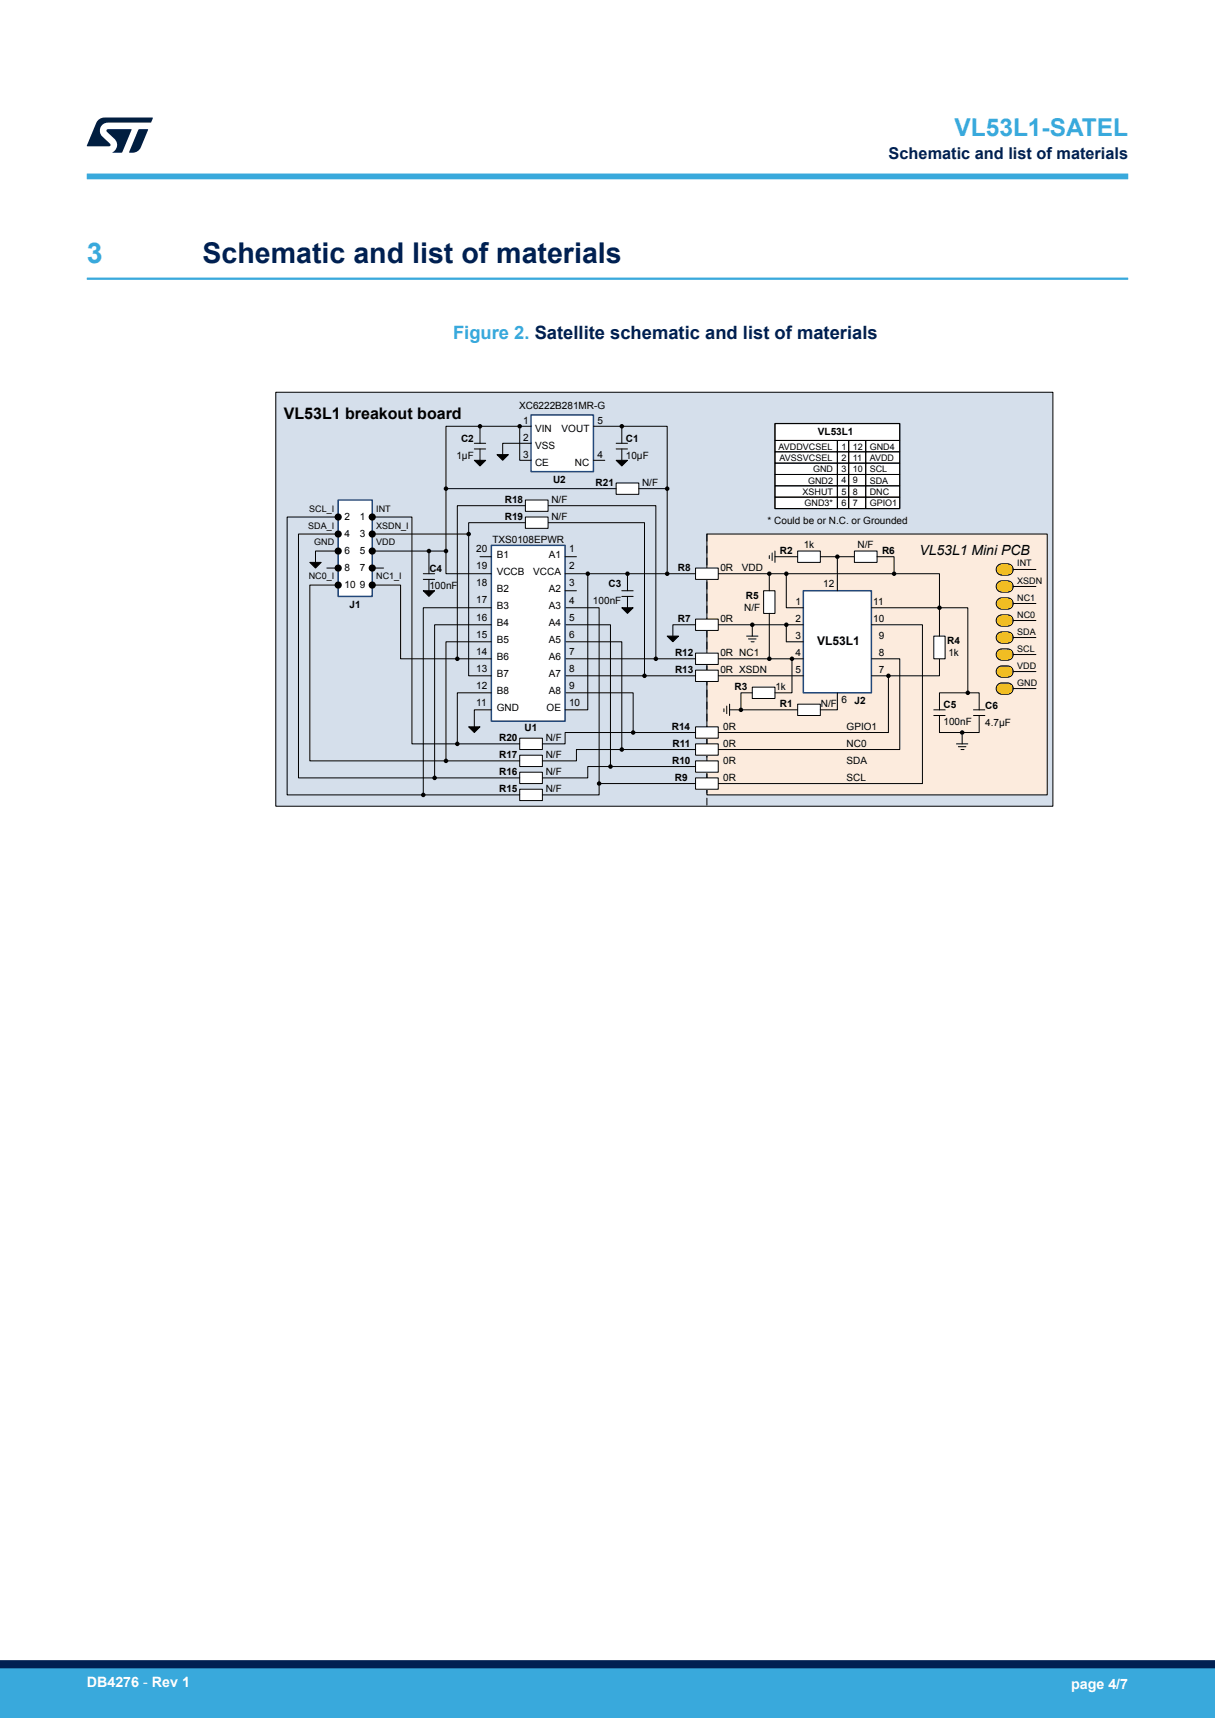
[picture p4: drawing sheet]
<svg xmlns="http://www.w3.org/2000/svg" width="210mm" height="297mm" viewBox="0 0 210 297" stroke-linecap="round" stroke-linejoin="round" font-family="sans-serif">
<path d="M15 48.2h180" fill="none" stroke="#39a9dc" stroke-width=".4"/>
<path d="M47.7 67.8h134.3v71.6h-134.3z" fill-rule="evenodd" fill="#d5dfeb"/>
<path d="M47.7 67.8h134.3v71.6h-134.3z" fill="none" stroke="#000" stroke-width=".17"/>
<path d="M133.9 73.2h21.6v14.7h-21.6z" fill-rule="evenodd" fill="#fff"/>
<path d="M133.9 73.2h21.6v14.7h-21.6z" fill="none" stroke="#000" stroke-width=".17"/>
<path d="M122.2 92.3h58.8v45.1h-58.8z" fill-rule="evenodd" fill="#fcebdd"/>
<path d="M122.2 92.3h58.8v45.1h-58.8z" fill="none" stroke="#000" stroke-width=".17"/>
<path d="M138.8 102.1h11.8v17.7h-11.8z" fill-rule="evenodd" fill="#fff"/>
<path d="M138.8 102.1h11.8v17.7h-11.8z" fill="none" stroke="#1f477d" stroke-width=".26"/>
<path d="M124.1 113.9h14.7M124.1 116.8h14.7M135.9 108h2.9M135.9 110.9h2.9M138.8 105.1h-2.9v-5.9h26.5v5.9" fill="none" stroke="#000" stroke-width=".17"/>
<path d="M137.9 121.7h3.9v2h-3.9z" fill-rule="evenodd" fill="#fff"/>
<path d="M144.7 119.8v2.9h-2.9M150.6 116.8h3v9.8h-29.5M150.6 113.9h4.9v15.7h-31.4M150.6 108h8.8v27.5h-35.3M150.6 105.1h16.7v14.7h-4.9v2.9M162.4 113.9v2.9h-8.8M126.1 122.7h11.8M137.9 121.7h3.9v2h-3.9z" fill="none" stroke="#000" stroke-width=".17"/>
<circle cx="153.6" cy="116.8" r=".39" fill="#000"/>
<path d="M161.4 110h2v3.9h-2z" fill-rule="evenodd" fill="#fff"/>
<path d="M141.8 96.2h5.9M144.7 96.6v5.5M161.4 110h2v3.9h-2zM162.4 105.5v4.5M167.3 119.8h1.9v2.9M161.4 122.7h2M161.4 123.7h2M162.4 123.7v2.9h6.8v-2.9M166.3 127v1.6M168.3 122.7h1.9M168.3 123.7h1.9" fill="none" stroke="#000" stroke-width=".17"/>
<g fill="#000">
<circle cx="144.7" cy="96.2" r=".39"/>
<circle cx="162.4" cy="105.1" r=".39"/>
<circle cx="167.3" cy="119.8" r=".39"/>
<circle cx="166.3" cy="126.6" r=".39"/>
</g>
<path d="M147.7 95.3h3.9v1.9h-3.9z" fill-rule="evenodd" fill="#fff"/>
<path d="M147.7 95.3h3.9v1.9h-3.9z" fill="none" stroke="#000" stroke-width=".17"/>
<path d="M137.9 95.3h3.9v1.9h-3.9z" fill-rule="evenodd" fill="#fff"/>
<path d="M124.1 99.2h11.4M133.9 96.2h4M137.9 95.3h3.9v1.9h-3.9zM151.6 96.2h2.9v2.6M135.9 108v2.9" fill="none" stroke="#000" stroke-width=".17"/>
<g fill="#000">
<circle cx="135.9" cy="99.2" r=".39"/>
<circle cx="154.5" cy="99.2" r=".39"/>
</g>
<path d="M130 118.8h3.9v2h-3.9z" fill-rule="evenodd" fill="#fff"/>
<path d="M124.1 108h11.4M130 118.8h3.9v2h-3.9zM130 119.8h-1.9v2.5M136.9 113.9v5.9h-3" fill="none" stroke="#000" stroke-width=".17"/>
<g fill="#000">
<circle cx="135.9" cy="108" r=".39"/>
<circle cx="136.9" cy="113.9" r=".39"/>
<circle cx="128.1" cy="122.7" r=".39"/>
</g>
<path d="M132 102.1h1.9v3.9h-1.9z" fill-rule="evenodd" fill="#fff"/>
<g fill="none" stroke="#000" stroke-width=".17">
<path d="M133 96v.6M133 99.6v2.5M133.5 95.6v1.3M133.9 95.3v1.9M129 110h2M129.4 110.5h1.3M129.8 110.9h.5M130 108.4v1.6M132 102.1h1.9v3.9h-1.9zM133 106v7.9M125.1 122.5v.5M125.6 122.1v1.3"/>
<path d="M126.1 121.7v2M165.3 128.6h2M165.6 129.1h1.4M166.1 129.6h.5"/>
</g>
<g fill="#000">
<circle cx="133" cy="99.2" r=".39"/>
<circle cx="130" cy="108" r=".39"/>
<circle cx="133" cy="113.9" r=".39"/>
</g>
<path d="M122.2 92.3v47.1" fill="none" stroke="#000" stroke-width=".17" stroke-dasharray="1.2 .9"/>
<path d="M120.2 134.5h3.9v1.9h-3.9z" fill-rule="evenodd" fill="#fff"/>
<path d="M120.2 134.5h3.9v1.9h-3.9z" fill="none" stroke="#000" stroke-width=".17"/>
<path d="M120.2 131.5h3.9v2h-3.9z" fill-rule="evenodd" fill="#fff"/>
<path d="M120.2 131.5h3.9v2h-3.9z" fill="none" stroke="#000" stroke-width=".17"/>
<path d="M120.2 128.6h3.9v2h-3.9z" fill-rule="evenodd" fill="#fff"/>
<path d="M120.2 128.6h3.9v2h-3.9z" fill="none" stroke="#000" stroke-width=".17"/>
<path d="M120.2 125.7h3.9v1.9h-3.9z" fill-rule="evenodd" fill="#fff"/>
<path d="M120.2 125.7h3.9v1.9h-3.9z" fill="none" stroke="#000" stroke-width=".17"/>
<path d="M120.2 107h3.9v2h-3.9z" fill-rule="evenodd" fill="#fff"/>
<path d="M120.2 107h3.9v2h-3.9z" fill="none" stroke="#000" stroke-width=".17"/>
<path d="M120.2 98.2h3.9v2h-3.9z" fill-rule="evenodd" fill="#fff"/>
<path d="M120.2 98.2h3.9v2h-3.9z" fill="none" stroke="#000" stroke-width=".17"/>
<path d="M120.2 115.9h3.9v1.9h-3.9z" fill-rule="evenodd" fill="#fff"/>
<path d="M120.2 115.9h3.9v1.9h-3.9z" fill="none" stroke="#000" stroke-width=".17"/>
<path d="M120.2 112.9h3.9v2h-3.9z" fill-rule="evenodd" fill="#fff"/>
<path d="M94.7 87.4h18.7v26.5M94.7 90.4h16.7v26.4M97.7 116.8h22.5M97.7 110.9h9.8v18.7h12.7M97.7 108h7.8v24.5h14.7M97.7 105.1h5.9v30.4h16.6M97.7 119.8h11.7v6.8h10.8M97.7 113.9h22.5M115.3 110h2l-1 .9zM120.2 112.9h3.9v2h-3.9zM120.2 108h-3.9v2" fill="none" stroke="#000" stroke-width=".17"/>
<g fill="#000">
<path d="M115.3 110h2l-1 .9z"/>
<circle cx="111.4" cy="116.8" r=".39"/>
<circle cx="113.4" cy="113.9" r=".39"/>
</g>
<path d="M89.8 136.4h3.9v2h-3.9z" fill-rule="evenodd" fill="#fff"/>
<path d="M89.8 136.4h3.9v2h-3.9z" fill="none" stroke="#000" stroke-width=".17"/>
<path d="M89.8 133.5h3.9v2h-3.9z" fill-rule="evenodd" fill="#fff"/>
<path d="M89.8 133.5h3.9v2h-3.9z" fill="none" stroke="#000" stroke-width=".17"/>
<path d="M89.8 130.6h3.9v1.9h-3.9z" fill-rule="evenodd" fill="#fff"/>
<path d="M89.8 130.6h3.9v1.9h-3.9z" fill="none" stroke="#000" stroke-width=".17"/>
<path d="M89.8 127.6h3.9v2h-3.9z" fill-rule="evenodd" fill="#fff"/>
<path d="M89.8 127.6h3.9v2h-3.9z" fill="none" stroke="#000" stroke-width=".17"/>
<path d="M84.9 94.3h12.8v30.4h-12.8z" fill-rule="evenodd" fill="#fff"/>
<path d="M84.9 94.3h12.8v30.4h-12.8z" fill="none" stroke="#1f477d" stroke-width=".26"/>
<g fill="none" stroke="#000" stroke-width=".17">
<path d="M97.7 99.2h3.5M97.7 96.2h1.9M108.5 99.6v2.5M120.2 99.2h-18.6v23.5h-3.9M97.7 102.1h1.9M107.5 102.1h1.9M107.5 103.1h1.9M107.5 105.1h1.9l-.9 .9zM108.5 103.1v2M103.6 135.8v1.6h-9.9M105.5 132.5h-3.9v2h-7.9M107.5 129.6h-7.9v1.9h-5.9"/>
<path d="M109.4 126.6h-11.7v2h-4"/>
</g>
<g fill="#000">
<path d="M107.5 105.1h1.9l-.9 .9z"/>
<circle cx="101.6" cy="99.2" r=".39"/>
<circle cx="108.5" cy="99.2" r=".39"/>
<circle cx="103.6" cy="135.5" r=".39"/>
<circle cx="105.5" cy="132.5" r=".39"/>
<circle cx="107.5" cy="129.6" r=".39"/>
<circle cx="109.4" cy="126.6" r=".39"/>
</g>
<path d="M90.8 89.4h3.9v1.9h-3.9z" fill-rule="evenodd" fill="#fff"/>
<path d="M90.8 89.4h3.9v1.9h-3.9z" fill="none" stroke="#000" stroke-width=".17"/>
<path d="M90.8 86.4h3.9v2h-3.9z" fill-rule="evenodd" fill="#fff"/>
<g fill="none" stroke="#000" stroke-width=".17">
<path d="M82.6 73.7h-5.5v25.5h7.8M133.9 76.1h10.8v2h-10.8zM133.9 78.1h10.8v2h-10.8zM133.9 73.2h21.6v2.9h-21.6zM144.7 76.1h2v2h-2zM144.7 78.1h2v2h-2zM146.7 76.1h2.9v2h-2.9zM146.7 78.1h2.9v2h-2.9zM149.6 76.1h5.9v2h-5.9zM149.6 78.1h5.9v2h-5.9zM83 96.2h1.9M90.8 90.4h-9.8v26.4h3.9"/>
<path d="M90.8 87.4h-11.8v26.5h5.9M90.8 86.4h3.9v2h-3.9zM133.9 80.1h10.8v1.9h-10.8zM133.9 82h10.8v2h-10.8zM133.9 84h10.8v1.9h-10.8zM133.9 85.9h10.8v2h-10.8zM144.7 80.1h2v1.9h-2zM144.7 82h2v2h-2zM144.7 84h2v1.9h-2zM144.7 85.9h2v2h-2zM146.7 80.1h2.9v1.9h-2.9zM146.7 82h2.9v2h-2.9z"/>
<path d="M146.7 84h2.9v1.9h-2.9zM146.7 85.9h2.9v2h-2.9zM149.6 80.1h5.9v1.9h-5.9zM149.6 82h5.9v2h-5.9zM149.6 84h5.9v1.9h-5.9zM149.6 85.9h5.9v2h-5.9zM84.9 110.9h-7.8v20.6h12.7M84.9 108h-9.8v26.5h14.7M84.9 105.1h-11.7v32.3h16.6M84.9 119.8h-5.9v8.8h10.8M81 125.7h2l-1 .9zM84.9 122.7h-2.9v3"/>
</g>
<g fill="#000">
<path d="M81 125.7h2l-1 .9z"/>
<circle cx="83" cy="73.7" r=".39"/>
</g>
<path d="M91.8 71.7h10.8v9.8h-10.8z" fill-rule="evenodd" fill="#fff"/>
<path d="M91.8 71.7h10.8v9.8h-10.8z" fill="none" stroke="#1f477d" stroke-width=".26"/>
<g fill="none" stroke="#000" stroke-width=".17">
<path d="M82 79.6h1.9l-.9 1zM82 76.6h1.9M82 77.6h1.9M83 77.6v2M85.9 78.6h2l-1 1zM89.8 74.1v5.5h2M91.8 73.7h-8.8v2.9M91.8 76.6h-4.9v2M102.6 73.7h4.9v2.9M102.6 79.6h1.9M106.5 76.6h2M106.5 79.6h2l-1 1z"/>
<path d="M106.5 77.6h2M107.5 77.6v2M107.5 73.7h7.8v25.1"/>
</g>
<g fill="#000">
<path d="M82 79.6h1.9l-.9 1zM85.9 78.6h2l-1 1zM106.5 79.6h2l-1 1z"/>
<circle cx="89.8" cy="73.7" r=".39"/>
<circle cx="107.5" cy="73.7" r=".39"/>
<circle cx="115.3" cy="99.2" r=".39"/>
</g>
<path d="M106.5 83.5h3.9v2h-3.9z" fill-rule="evenodd" fill="#fff"/>
<path d="M53.6 97.2h1.9l-1 1zM58.5 89.4h-8.9v48h23.6M58.5 95.3h-4v1.9M58.5 92.3h-6.9v42.2h23.5M77.5 84.5h29M106.5 83.5h3.9v2h-3.9zM110.4 84.5h4.5M58.5 101.1h-4.9v30.4h23.5" fill="none" stroke="#000" stroke-width=".17"/>
<g fill="#000">
<path d="M53.6 97.2h1.9l-1 1z"/>
<circle cx="77.1" cy="84.5" r=".39"/>
<circle cx="115.3" cy="84.5" r=".39"/>
<circle cx="73.2" cy="137.4" r=".39"/>
<circle cx="75.1" cy="134.5" r=".39"/>
<circle cx="77.1" cy="131.5" r=".39"/>
</g>
<path d="M58.5 86.4h5.8v16.7h-5.8z" fill-rule="evenodd" fill="#fff"/>
<path d="M58.5 86.4h5.8v16.7h-5.8z" fill="none" stroke="#1f477d" stroke-width=".26"/>
<path d="M56.5 98.2h2M64.3 89.4h6.9v39.2h7.8M64.3 92.3h16.7M64.3 95.3h12.8M64.3 98.2h2M73.2 99.2h1.9M74.1 95.7v3.5M64.3 101.1h4.9v12.8h9.8M73.2 102.1h1.9l-1 1zM73.2 100.2h1.9M74.1 100.2v1.9" fill="none" stroke="#000" stroke-width=".17"/>
<g fill="#000">
<path d="M73.2 102.1h1.9l-1 1z"/>
<circle cx="58.5" cy="89.4" r=".49"/>
<circle cx="58.5" cy="92.3" r=".49"/>
<circle cx="58.5" cy="98.2" r=".49"/>
<circle cx="58.5" cy="95.3" r=".49"/>
<circle cx="64.3" cy="98.2" r=".49"/>
<circle cx="64.3" cy="92.3" r=".49"/>
<circle cx="64.3" cy="89.4" r=".49"/>
<circle cx="64.3" cy="95.3" r=".49"/>
<circle cx="74.1" cy="95.3" r=".39"/>
<circle cx="77.1" cy="95.3" r=".39"/>
<circle cx="81" cy="92.3" r=".39"/>
<circle cx="58.5" cy="101.1" r=".49"/>
<circle cx="64.3" cy="101.1" r=".49"/>
<circle cx="79" cy="113.9" r=".39"/>
<circle cx="79" cy="128.6" r=".39"/>
</g>
<g fill="none" stroke="#000" stroke-width=".26">
<circle cx="58.5" cy="89.4" r=".49"/>
<circle cx="58.5" cy="92.3" r=".49"/>
<circle cx="58.5" cy="98.2" r=".49"/>
<circle cx="58.5" cy="95.3" r=".49"/>
<circle cx="64.3" cy="98.2" r=".49"/>
<circle cx="64.3" cy="92.3" r=".49"/>
<circle cx="64.3" cy="89.4" r=".49"/>
<circle cx="64.3" cy="95.3" r=".49"/>
<circle cx="58.5" cy="101.1" r=".49"/>
<circle cx="64.3" cy="101.1" r=".49"/>
</g>
<path d="M172.5 97.8a1.89 1.89 0 0 1 2.5 .3 .98 .98 0 0 1-.9 1.3h-.9a.98 .98 0 0 1-.9-.6 .98 .98 0 0 1 .2-1z" fill-rule="evenodd" fill="#ffc000"/>
<path d="M172.5 97.8a1.89 1.89 0 0 1 2.5 .3 .98 .98 0 0 1-.9 1.3h-.9a.98 .98 0 0 1-.9-.6 .98 .98 0 0 1 .2-1zM175.1 98.4h3.9" fill="none" stroke="#000" stroke-width=".17"/>
<path d="M172.5 100.7a1.89 1.89 0 0 1 2.5 .3 .98 .98 0 0 1-.9 1.4h-.9a.98 .98 0 0 1-.9-.6 .98 .98 0 0 1 .2-1.1z" fill-rule="evenodd" fill="#ffc000"/>
<path d="M172.5 100.7a1.89 1.89 0 0 1 2.5 .3 .98 .98 0 0 1-.9 1.4h-.9a.98 .98 0 0 1-.9-.6 .98 .98 0 0 1 .2-1.1zM175.1 101.4h3.9" fill="none" stroke="#000" stroke-width=".17"/>
<path d="M172.5 103.6a1.89 1.89 0 0 1 2.5 .3 .98 .98 0 0 1-.9 1.4h-.9a.98 .98 0 0 1-.9-.6 .98 .98 0 0 1 .2-1.1z" fill-rule="evenodd" fill="#ffc000"/>
<path d="M172.5 103.6a1.89 1.89 0 0 1 2.5 .3 .98 .98 0 0 1-.9 1.4h-.9a.98 .98 0 0 1-.9-.6 .98 .98 0 0 1 .2-1.1zM175.1 104.3h3.9" fill="none" stroke="#000" stroke-width=".17"/>
<path d="M172.5 106.6a1.89 1.89 0 0 1 2.5 .3 .98 .98 0 0 1-.9 1.4h-.9a.98 .98 0 0 1-.9-.7 .98 .98 0 0 1 .2-1z" fill-rule="evenodd" fill="#ffc000"/>
<path d="M172.5 106.6a1.89 1.89 0 0 1 2.5 .3 .98 .98 0 0 1-.9 1.4h-.9a.98 .98 0 0 1-.9-.7 .98 .98 0 0 1 .2-1zM175.1 107.3h3.9" fill="none" stroke="#000" stroke-width=".17"/>
<path d="M172.5 109.5a1.89 1.89 0 0 1 2.5 .3 .98 .98 0 0 1-.9 1.4h-.9a.98 .98 0 0 1-.9-.6 .98 .98 0 0 1 .2-1.1z" fill-rule="evenodd" fill="#ffc000"/>
<path d="M172.5 109.5a1.89 1.89 0 0 1 2.5 .3 .98 .98 0 0 1-.9 1.4h-.9a.98 .98 0 0 1-.9-.6 .98 .98 0 0 1 .2-1.1zM175.1 110.2h3.9" fill="none" stroke="#000" stroke-width=".17"/>
<path d="M172.5 112.5a1.89 1.89 0 0 1 2.5 .3 .98 .98 0 0 1-.9 1.3h-.9a.98 .98 0 0 1-.9-.6 .98 .98 0 0 1 .2-1z" fill-rule="evenodd" fill="#ffc000"/>
<path d="M172.5 112.5a1.89 1.89 0 0 1 2.5 .3 .98 .98 0 0 1-.9 1.3h-.9a.98 .98 0 0 1-.9-.6 .98 .98 0 0 1 .2-1zM175.1 113.2h3.9" fill="none" stroke="#000" stroke-width=".17"/>
<path d="M172.5 115.4a1.89 1.89 0 0 1 2.5 .3 .98 .98 0 0 1-.9 1.4h-.9a.98 .98 0 0 1-.9-.6 .98 .98 0 0 1 .2-1.1z" fill-rule="evenodd" fill="#ffc000"/>
<path d="M172.5 115.4a1.89 1.89 0 0 1 2.5 .3 .98 .98 0 0 1-.9 1.4h-.9a.98 .98 0 0 1-.9-.6 .98 .98 0 0 1 .2-1.1zM175.1 116.1h3.9" fill="none" stroke="#000" stroke-width=".17"/>
<path d="M172.5 118.3a1.89 1.89 0 0 1 2.5 .4 .98 .98 0 0 1-.9 1.3h-.9a.98 .98 0 0 1-.9-.6 .98 .98 0 0 1 .2-1.1z" fill-rule="evenodd" fill="#ffc000"/>
<path d="M172.5 118.3a1.89 1.89 0 0 1 2.5 .4 .98 .98 0 0 1-.9 1.3h-.9a.98 .98 0 0 1-.9-.6 .98 .98 0 0 1 .2-1.1zM175.1 119h3.9" fill="none" stroke="#000" stroke-width=".17"/>
<path d="M15 30.5h180" fill="none" stroke="#39a9dc" stroke-width="1"/>
<g fill="#001e41">
<path d="M17.1 20.7l.9-.4 8.4 .1-.3 .8h-7.4a1.4 1.4 0 0 0-1.3 .8 1.4 1.4 0 0 0 .2 1.5l1.4 1.3 .1 .2-.1 .2-4 .1 1.6-4.1z"/>
<path d="M24 22.4h1.6l-1.3 3.1a1.54 1.54 0 0 1-1.4 .9h-.5l-.1-.1z"/>
<path d="M18.5 22.4h4.2l-1.6 4h-1.7a1.48 1.48 0 0 0 .4-2.4l-1.3-1.2-.1-.2z"/>
</g>
<g fill="#39a9dc">
<path d="M0 288.4h210v8.6h-210z" fill-rule="evenodd"/>
<path d="M-.1 288.4h210.2v4.4h-210.2z" fill-rule="evenodd"/>
</g>
<path d="M0 287.7h210" fill="none" stroke="#002052" stroke-width="1.4"/>
<text font-size="4.9" fill="#39a9dc" x="15" y="45.4">3</text>
<text font-size="4.9" fill="#002052" x="35" y="45.4">Schematic and list of materials</text>
<text font-size="4.2" fill="#39a9dc" x="165" y="23.5">VL53L1-SATEL</text>
<text font-size="3.2" fill="#39a9dc" x="78.3" y="58.6">Figure 2. Satellite schematic and list of materials</text>
<text font-size="2.8" fill="#002052" x="153.6" y="27.5">Schematic and list of materials</text>
<text font-size="2.8" x="49" y="72.4">VL53L1 breakout board</text>
<g font-size="2.5" fill="#fff">
<text x="15" y="291.6">DB4276 - Rev 1</text>
<text x="185.1" y="291.9">page 4/7</text>
</g>
<text font-size="2.4" x="158.9" y="95.9">VL53L1 Mini PCB</text>
<text font-size="2.1" x="141.2" y="111.6">VL53L1</text>
<g font-size="1.7">
<text x="89.7" y="70.8">XC6222B281MR-G</text>
<text x="79.7" y="76.4">C2</text>
<text x="90.4" y="73.2">1</text>
<text x="90.4" y="76.2">2</text>
<text x="92.5" y="74.6">VIN</text>
<text x="92.5" y="77.6">VSS</text>
<text x="97.1" y="74.6">VOUT</text>
<text x="103.3" y="73.3">5</text>
<text x="108.2" y="76.4">C1</text>
<text x="141.4" y="75.2">VL53L1</text>
<text x="78.9" y="79.4">1µF</text>
<text x="90.4" y="79.1">3</text>
<text x="92.5" y="80.5">CE</text>
<text x="95.6" y="83.5">U2</text>
<text x="99.4" y="80.5">NC</text>
<text x="103.3" y="79.1">4</text>
<text x="108.2" y="79.4">10µF</text>
<text x="59.5" y="89.8">2</text>
<text x="62.2" y="89.8">1</text>
<text x="87.3" y="87">R18</text>
<text x="87.3" y="89.9">R19</text>
<text x="95.3" y="87">N/F</text>
<text x="95.3" y="89.9">N/F</text>
<text x="102.9" y="84">R21</text>
<text x="111" y="84">N/F</text>
<text x="59.5" y="92.8">4</text>
<text x="59.5" y="95.7">6</text>
<text x="62.2" y="92.8">3</text>
<text x="62.2" y="95.7">5</text>
<text x="82.3" y="95.5">20</text>
<text x="85.1" y="93.8">TXS0108EPWR</text>
<text x="98.4" y="95.5">1</text>
<text x="132.7" y="90.6">* Could be or N.C. or Grounded</text>
<text x="134.8" y="95.8">R2</text>
<text x="138.9" y="94.8">1k</text>
<text x="148.2" y="94.8">N/F</text>
<text x="152.4" y="95.8">R6</text>
<text x="59.5" y="98.6">8</text>
<text x="59.5" y="101.6">10</text>
<text x="62.2" y="98.6">7</text>
<text x="62.2" y="101.6">9</text>
<text x="74.2" y="99">C4</text>
<text x="74.2" y="101.9">100nF</text>
<text x="82.3" y="98.5">19</text>
<text x="82.3" y="101.4">18</text>
<text x="85.9" y="96.5">B1</text>
<text x="85.9" y="99.4">VCCB</text>
<text x="92.2" y="99.4">VCCA</text>
<text x="94.9" y="96.5">A1</text>
<text x="98.4" y="98.5">2</text>
<text x="98.4" y="101.4">3</text>
<text x="105.2" y="101.5">C3</text>
<text x="117.2" y="98.7">R8</text>
<text x="124.5" y="98.7">0R</text>
<text x="128.2" y="98.7">VDD</text>
<text x="142.3" y="101.4">12</text>
<text x="60.4" y="105.1">J1</text>
<text x="82.3" y="104.3">17</text>
<text x="82.3" y="107.3">16</text>
<text x="85.9" y="102.4">B2</text>
<text x="85.9" y="105.3">B3</text>
<text x="94.9" y="102.4">A2</text>
<text x="94.9" y="105.3">A3</text>
<text x="98.4" y="104.3">4</text>
<text x="98.4" y="107.3">5</text>
<text x="102.5" y="104.4">100nF</text>
<text x="117.2" y="107.5">R7</text>
<text x="124.5" y="107.5">0R</text>
<text x="128.6" y="105.6">N/F</text>
<text x="128.9" y="103.6">R5</text>
<text x="137.5" y="104.6">1</text>
<text x="137.5" y="107.6">2</text>
<text x="150.9" y="104.6">11</text>
<text x="150.9" y="107.6">10</text>
<text x="82.3" y="110.2">15</text>
<text x="82.3" y="113.1">14</text>
<text x="85.9" y="108.3">B4</text>
<text x="85.9" y="111.2">B5</text>
<text x="94.9" y="108.3">A4</text>
<text x="94.9" y="111.2">A5</text>
<text x="98.4" y="110.2">6</text>
<text x="98.4" y="113.1">7</text>
<text x="116.7" y="113.4">R12</text>
<text x="124.5" y="113.4">0R NC1</text>
<text x="137.5" y="110.5">3</text>
<text x="137.5" y="113.4">4</text>
<text x="151.9" y="110.5">9</text>
<text x="151.9" y="113.4">8</text>
<text x="163.7" y="111.4">R4</text>
<text x="163.9" y="113.5">1k</text>
<text x="82.3" y="116.1">13</text>
<text x="82.3" y="119">12</text>
<text x="85.9" y="114.1">B6</text>
<text x="85.9" y="117.1">B7</text>
<text x="94.9" y="114.1">A6</text>
<text x="94.9" y="117.1">A7</text>
<text x="98.4" y="116.1">8</text>
<text x="98.4" y="119">9</text>
<text x="116.7" y="116.4">R13</text>
<text x="124.5" y="116.4">0R XSDN</text>
<text x="127" y="119.3">R3</text>
<text x="134" y="119.3">1k</text>
<text x="137.5" y="116.4">5</text>
<text x="151.9" y="116.4">7</text>
<text x="82.3" y="122">11</text>
<text x="85.9" y="120">B8</text>
<text x="85.9" y="122.9">GND</text>
<text x="94.5" y="122.9">OE</text>
<text x="94.9" y="120">A8</text>
<text x="98.4" y="122">10</text>
<text x="134.8" y="122.3">R1</text>
<text x="141.9" y="122.3">N/F</text>
<text x="145.4" y="121.5">6</text>
<text x="147.7" y="121.7">J2</text>
<text x="163.1" y="122.5">C5</text>
<text x="163.1" y="125.4">100nF</text>
<text x="170.3" y="122.5">C6</text>
<text x="170.3" y="125.4">4.7µF</text>
<text x="86.3" y="131.1">R17</text>
<text x="86.3" y="128.1">R20</text>
<text x="90.7" y="126.4">U1</text>
<text x="94.3" y="128.1">N/F</text>
<text x="94.3" y="131.1">N/F</text>
<text x="116.1" y="126.2">R14</text>
<text x="116.3" y="129.1">R11</text>
<text x="125" y="126.2">0R</text>
<text x="125" y="129.1">0R</text>
<text x="146.3" y="126.2">GPIO1</text>
<text x="146.3" y="129.1">NC0</text>
<text x="86.3" y="137">R15</text>
<text x="86.3" y="134">R16</text>
<text x="94.3" y="134">N/F</text>
<text x="94.3" y="137">N/F</text>
<text x="116.2" y="132.1">R10</text>
<text x="116.7" y="135">R9</text>
<text x="125" y="132.1">0R</text>
<text x="125" y="135">0R</text>
<text x="146.3" y="132.1">SDA</text>
<text x="146.3" y="135">SCL</text>
</g>
<g font-size="1.6">
<text x="134.6" y="77.8">AVDDVCSEL</text>
<text x="145.4" y="77.8">1</text>
<text x="147.4" y="77.8">12</text>
<text x="150.3" y="77.8">GND4</text>
<text x="134.7" y="79.7">AVSSVCSEL</text>
<text x="139.7" y="83.6">GND2</text>
<text x="140.5" y="81.7">GND</text>
<text x="145.4" y="79.7">2</text>
<text x="145.4" y="81.7">3</text>
<text x="145.4" y="83.6">4</text>
<text x="147.4" y="79.7">11</text>
<text x="147.4" y="81.7">10</text>
<text x="147.4" y="83.6">9</text>
<text x="150.3" y="79.7">AVDD</text>
<text x="150.3" y="81.7">SCL</text>
<text x="150.3" y="83.6">SDA</text>
<text x="53.4" y="88.4">SCL_I</text>
<text x="65" y="88.4">INT</text>
<text x="138.7" y="85.5">XSHUT</text>
<text x="139.1" y="87.5">GND3*</text>
<text x="145.4" y="85.5">5</text>
<text x="145.4" y="87.4">6</text>
<text x="147.4" y="85.5">8</text>
<text x="147.4" y="87.4">7</text>
<text x="150.3" y="85.5">DNC</text>
<text x="150.3" y="87.5">GPIO1</text>
<text x="53.3" y="91.4">SDA_I</text>
<text x="54.3" y="94.3">GND</text>
<text x="65" y="91.4">XSDN_I</text>
<text x="65" y="94.3">VDD</text>
<text x="53.4" y="100.1">NC0_I</text>
<text x="65" y="100.1">NC1_I</text>
<text x="175.8" y="97.9">INT</text>
<text x="175.8" y="100.9">XSDN</text>
<text x="175.8" y="103.8">NC1</text>
<text x="175.8" y="106.8">NC0</text>
<text x="175.8" y="109.8">SDA</text>
<text x="175.8" y="112.7">SCL</text>
<text x="175.8" y="115.7">VDD</text>
<text x="175.8" y="118.6">GND</text>
</g>
</svg>
